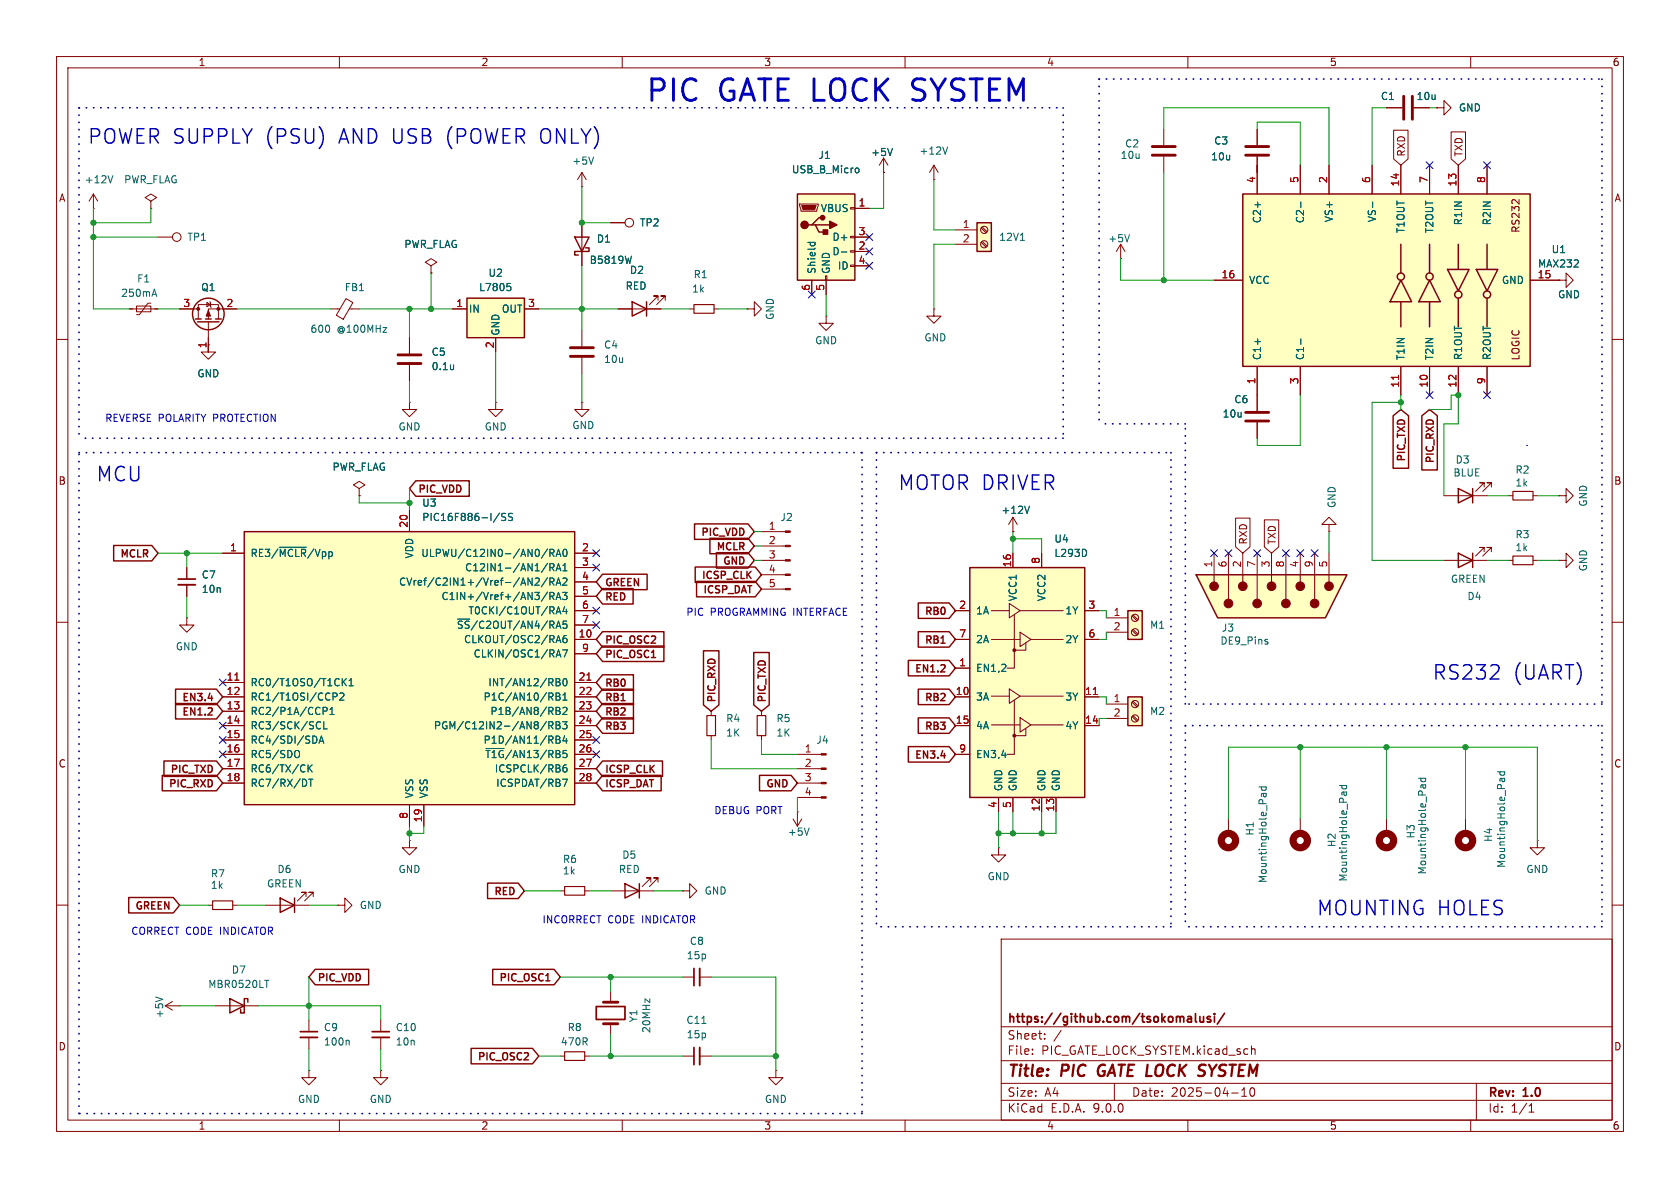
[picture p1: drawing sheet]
<svg xmlns="http://www.w3.org/2000/svg" width="297mm" height="210mm" viewBox="0 0 297 210" stroke-linecap="round" stroke-linejoin="round" font-family="sans-serif">
<g fill="none" stroke="#840000" stroke-width=".18">
<path d="M10 10h277v190h-277zM12 12h273v186h-273zM60 10v2M110 10v2M160 10v2M210 10v2M260 10v2M165.1 31.8h.1M165.1 29.2l-.8 1.3M165.1 29.2l.8 1.3M165.1 29.2v2.6M198.1 45.7h.1"/>
<path d="M198.1 43.2l-.7 1.3M198.1 43.2l.8 1.3M198.1 43.2v2.5M10 60h2M285 60h2M10 110h2M285 110h2M99.1 157.5h.7M103.4 157.5h.7M107.9 157.5h7.7M115.1 156v-.8h-.8h.8l-1.6 1.5M116.3 156v-.8h-.7h.7l-1.5 1.5"/>
<path d="M10 160h2M177 166h108v32h-108zM285 160h2M60 198v2M110 198v2M160 198v2M177 194.5h108M177 191.5h108M177 187.5h108M177 181.5h108M182.5 186.3v.1M182.5 185.5v.1"/>
<path d="M184.7 183.6v.1M184.7 182.8v.1M187.6 182.1l-1.3 2M197 191.5v3M210 198v2M217.7 193.2h1.2M219.5 193.8h.9M219.5 192.7l.5-.4v1.5M221.1 192.4l.2-.1a.81 .81 0 0 1 .6 .6 .81 .81 0 0 1-.3 .8l-.1 .1a.81 .81 0 0 1-.4-1.4zM221.5 185.4h.2l.2 .2v.8M260 198v2M261 191.5v6.5"/>
<path d="M270.3 196.6h.9M270.3 195.5l.4-.4v1.5"/>
</g>
<path d="M194.4 188.5a1.27 1.27 0 0 0 0 1.6" fill="none" stroke="#840000" stroke-width=".4"/>
<path d="M210.1 179.7h.3l.2 .2v.8M211.3 179.2v1.3l.3 .2M212.1 179.7l.1 .9 .4 .1 .2-.2M212.8 179.7v1M214 179.8l-.4-.1-.2 .2 .1 .2 .5 .2v.3h-.6M214.7 179.2v.1M214.7 179.7v1M216.5 179.1l-1.3 1.9M210.6 180.6l-.5 .1M210.6 180l-.5 .1" fill="none" stroke="#840000" stroke-width=".3"/>
<path d="M167.5 26l-.4 1.2M199.7 41.5l-.4 1.2" fill="none" stroke="#006464" stroke-width=".18"/>
<path d="M110.5 156.2l2.5 1.3-2.5 1.3zM113 156.2v2.6" fill="none" stroke="#840000" stroke-width=".25"/>
<path d="M99.8 156.7h3.6v1.5h-3.6z" fill="none" stroke="#840000" stroke-width=".2"/>
<path d="M43.2 94h58.4v48.2h-58.4z" fill="#ffffc2"/>
<path d="M43.2 94h58.4v48.2h-58.4z" fill="none" stroke="#840000" stroke-width=".25"/>
<g fill="none" stroke="#840000" stroke-width=".18">
<path d="M39.4 97.8h3.8M72.4 90.2v3.8M101.6 97.8h3.8M101.6 100.3h3.8M101.6 102.9h3.8M101.6 105.4h3.8M101.6 108h3.8M101.6 110.5h3.8M101.6 113h3.8M101.6 115.6h3.8M39.4 120.7h3.8M39.4 123.2h3.8"/>
<path d="M39.4 125.7h3.8M39.4 128.3h3.8M39.4 130.8h3.8M39.4 133.4h3.8M39.4 135.9h3.8M39.4 138.4h3.8M101.6 120.7h3.8M101.6 123.2h3.8M101.6 125.7h3.8M101.6 128.3h3.8M101.6 130.8h3.8M101.6 133.4h3.8"/>
<path d="M101.6 135.9h3.8M101.6 138.4h3.8M72.4 142.2v3.9M74.9 142.2v3.9"/>
</g>
<g fill="none" stroke="#006464" stroke-width=".18">
<path d="M49.4 96.7h4.7M88.3 90.7l-1.1 1.6M89.4 90.8l-.5-.1-.2 .2v.3l.6 .3 .1 .3-.2 .2h-.5M90.6 90.8l-.5-.1-.2 .2v.3l.6 .3 .1 .3-.2 .2h-.5M96.8 97l-1.1 1.7M97.2 97.8l.6-.1 .1-.2v-.3l-.7-.1v1.3M97.5 97.8l.4 .6M98.3 98.4l.4-1.3 .5 1.3M98.4 98h.6M99.6 97.2l.2-.1a.68 .68 0 0 1 .5 .6 .68 .68 0 0 1-.5 .7l-.2-.2-.1-.3zM60.5 120v1.2M61.2 120l-.7 .7"/>
<path d="M94.6 102.3l.5-.1 .2 .3-.7 .9h.7M96.8 102.1l-1.1 1.7M96.8 104.7l-1.1 1.6M97.2 100.3l.6-.1 .1-.1v-.3l-.7-.2v1.3M97.2 102.8h.6l.1-.2v-.3l-.7-.1v1.2M97.2 105.4l.6-.1 .1-.2v-.3l-.7-.1v1.3M97.5 100.3l.4 .6M97.5 102.8l.4 .6M97.5 105.4l.4 .6M98.3 100.9l.4-1.3 .5 1.3M98.3 103.4l.4-1.2 .5 1.2M98.3 106l.4-1.3 .5 1.3"/>
<path d="M98.3 108.5l.4-1.2 .5 1.2M98.3 116.1l.4-1.2 .5 1.2M98.3 120l.6 .1 .1 .2-.3 .3M98.4 100.5h.6M98.4 103.1h.6M98.4 105.6h.6M98.4 108.2h.6M98.4 113.2h.6M98.4 115.8h.6M98.7 112.3l.5 1.3M99.5 104.7h.7l-.4 .5 .4 .1v.6l-.2 .1-.5-.1M99.5 114.9h.8l-.5 1.2"/>
<path d="M99.5 102.3l.5-.1 .2 .3-.7 .9h.7M99.5 100.9h.7M99.5 100l.4-.4v1.3M99.6 109.8h.6M99.8 107.2l-.3 .9h.8M100.1 110.3l.1 .2-.1 .5M100.1 112.3l-.3 .1a.86 .86 0 0 0 0 1.2l.4-.1v-.4l-.2-.3-.4 .1-.1 .2M100.1 107.7v.8M52.4 132.7a.43 .43 0 0 1 .5 .4v.4a.43 .43 0 0 1-.5 .4M54.1 137.9l.1 .4-.1 .5M54.5 135.2v1.3M54.6 137.7h.7"/>
<path d="M54.6 135.7l.6 .8M54.9 137.7v1.3M55.2 135.2l-.7 .7M55.8 130.2l.2 .5-.2 .6M56.3 127.6l.4 .1M56.4 131.4l.4-1.3 .4 1.3M56.5 131h.6M56.7 128.7l-.4 .1M57.1 125.7l.6-.1 .1-.1v-.3l-.7-.2v1.3M57.2 127.6v1.2h.6M58.3 125.4l.4-.4v1.3M58.3 126.3h.8"/>
<path d="M58.9 122.5h.5l.2 .2-.1 .4-.6 .1M60.1 122.6l.5-.1 .2 .4-.8 .9h.8M60.7 120.5l.5 .7M61.7 121.2h.7M61.7 120.3l.4-.3v1.2M85.9 132.3h3.2M96.6 127.5l-1.1 1.7M97 128.2h.6l.2-.2-.1-.3-.7-.1v1.2M97.3 128.2l.5 .6M98.3 122.5h.4l.3 .2-.3 .4 .3 .1v.3l-.2 .3h-.5zM98.3 125l.6 .2 .1 .2-.3 .2M98.3 127.6h.4l.3 .2-.3 .4 .3 .1v.3l-.2 .2h-.5z"/>
<path d="M98.3 130.1h.4l.3 .3-.3 .3 .3 .1v.3l-.2 .3h-.5zM98.3 120.6h.4M98.3 123.1h.4M98.3 125.6h.4M98.3 128.2h.4M98.3 130.7h.4M98.7 120.6l.3 .2v.3l-.7 .1M98.7 125.6l.3 .3v.3l-.7 .1M99.5 127.6h.7l-.4 .5 .4 .1v.5l-.2 .1-.5-.1M99.5 137.7h.8l-.5 1.3M99.5 123.8h.7M99.5 125.2l.5-.2 .2 .4-.7 .9h.7"/>
<path d="M99.5 122.9l.4-.4v1.3M99.6 120.1l.2-.1a.68 .68 0 0 1 .5 .6 .68 .68 0 0 1-.5 .6l-.2-.1-.1-.4zM99.8 130.1l-.3 .9h.8M100.1 135.2l-.3 .1a.86 .86 0 0 0 0 1.2l.4-.2v-.4l-.2-.2h-.2l-.3 .2M100.1 130.5v.9"/>
</g>
<path d="M41.5 120.2h.7M103.7 120.2h.8" fill="none" stroke="#a90000" stroke-width=".18"/>
<path d="M172.7 39.4h2.6v5.1h-2.6z" fill="#ffffc2"/>
<path d="M172.7 39.4h2.6v5.1h-2.6z" fill="none" stroke="#840000" stroke-width=".25"/>
<g fill="none" stroke="#840000" stroke-width=".18">
<path d="M222.2 22.9v2.8M222.2 27.7v2.8M165.1 54.6v1.3h1.3l-1.3 1.3-1.3-1.3h1.3M165.1 54.6h.1M168.9 40.6h3.8M168.9 43.2h3.8M173.5 40.3l.8 .8M173.5 42.8l.8 .9M173.6 40.1l.9 .9M173.6 42.7l.9 .8M72.4 71.1v1.3h1.3l-1.3 1.3-1.3-1.3h1.3M72.4 71.1h.1"/>
<path d="M87.6 71.1v1.3h1.3l-1.3 1.3-1.2-1.3h1.2M87.6 71.1h.1M102.9 71.1v1.3h1.2l-1.2 1.3-1.3-1.3h1.3M102.9 71.1h.1M222.2 69.9v2.7M222.2 74.7v2.8M63.5 86.4l1-.7-1-.6-1 .6 1 .7v1.2M63.5 87.6h.1M179.1 94h.1M179.1 91.4l-.8 1.3M179.1 91.4l.7 1.3M179.1 91.4v2.6"/>
<path d="M33 109.2v1.3h1.3l-1.3 1.3-1.3-1.3h1.3M33 109.2h.1M33 100.3v2.1M33 103.4v2M99.1 186.7h.7M103.4 186.7h.7"/>
<circle cx="174" cy="40.6" r=".63"/>
<circle cx="174" cy="43.2" r=".63"/>
</g>
<path d="M180.4 42.5h.7M182 89.5l-.4 1.2" fill="none" stroke="#006464" stroke-width=".18"/>
<path d="M220.2 27.4h4.1M220.2 25.9h4.1M220.2 72.9h4.1M220.2 74.4h4.1" fill="none" stroke="#840000" stroke-width=".51"/>
<path d="M99.8 185.9h3.6v1.6h-3.6z" fill="none" stroke="#840000" stroke-width=".2"/>
<path d="M31.5 102.4h3" fill="none" stroke="#840000" stroke-width=".3"/>
<path d="M31.5 103.4h3" fill="none" stroke="#840000" stroke-width=".33"/>
<path d="M82.5 52.7h10.2v7h-10.2z" fill="#ffffc2"/>
<g fill="none" stroke="#840000" stroke-width=".25">
<path d="M34.5 56.4h1.1M34.9 56.9h3.8M36.3 56.4h1M38.1 56.4h1M82.5 52.7h10.2v7h-10.2zM101.6 41.9h2.5l-1.2 2.6zM103.5 43.8h.6v.7h-2.5v.6h.6M111.8 53.3l2.5 1.3-2.5 1.3zM114.3 53.3v2.6"/>
<circle cx="36.8" cy="55.5" r="2.79"/>
</g>
<g fill="none" stroke="#840000" stroke-width=".18">
<path d="M102.9 39.4v7.6M107.9 39.4h2.6M22.9 54.6h5M24.1 54.1h2.6v1h-2.6zM26.7 53.6h-.5l-1.6 2h-.5M27.9 41.9h2.6M31.7 54.6h3.4M35.1 56.4v-2.6h3.5v2.6M36.6 53.5l.6 .3-.6 .4zM36.8 56.9v5.3h-1.2l1.2 1.3 1.3-1.3h-1.3v-1.2M37.1 53.3l.1 .2v.7l.1 .2M41.9 54.6h-5.1v1.8"/>
<path d="M58.4 54.6h1.7M61.2 52.8l1.2 .7-1.7 2.9-1.2-.7zM61.7 54.6h1.8M72.4 59.7v2.8M76.2 47l1-.6-1-.7-1 .7 1 .6v1.3M76.2 48.3h.1M80 54.6h2.5M87.6 59.7v2.5M92.7 54.6h2.5M102.9 58.4v2.8M109.2 54.6h7.6M116.3 53.1v-.8h-.7h.7l-1.5 1.5"/>
<path d="M117.6 53.1v-.8h-.8h.8l-1.5 1.5M121.9 54.6h.8M126.2 54.6h.8M132.1 54.6h1.2v-1.3l1.3 1.3-1.3 1.3v-1.3M132.1 54.6h.1M146 55.9v1.3h1.3l-1.3 1.2-1.2-1.2h1.2M146 55.9h.1M72.4 64.5v2.8M102.9 63.2v2.8M134.6 94h4.2M134.6 96.5h4.2M134.6 99.1h4.2"/>
<path d="M134.6 101.6h4.2M134.6 104.1h4.2M125.7 125.7v.8M125.7 130v.8M134.6 125.7v.8M134.6 130v.8M141 133.4h4.2M141 135.9h4.2M141 138.4h4.2M120.6 157.5h1.3v-1.3l1.3 1.3-1.3 1.3v-1.3M120.6 157.5h.1M140.2 144.8l.8 1.3"/>
<path d="M141 143.5h.1M141 143.5v2.6M141 141h4.2M141.7 144.8l-.7 1.3M176.5 149.9v1.2h1.3l-1.3 1.3-1.2-1.3h1.2M176.5 149.9h.1M107.9 175.3v1.9M120.6 172.7h2.1M123.7 172.7h2M107.9 181v1.9M120.6 186.7h2.1M123.7 186.7h2"/>
<path d="M137.2 189.2v1.3h1.2l-1.2 1.3-1.3-1.3h1.3M137.2 189.2h.1"/>
<circle cx="111.3" cy="39.4" r=".76"/>
<circle cx="31.2" cy="41.9" r=".76"/>
</g>
<path d="M27 52h.6M27.3 51.1l.4 1.3M89.7 50.1h.6M89.8 50.6h.3l.2 .2-.1 .5-.4 .1M111.6 45.3l-.3 1.3M80.2 64.5v.8M80.2 65.2l-.1 .1M143 146.4l-.4 1.2M124.1 180.9h.7" fill="none" stroke="#006464" stroke-width=".18"/>
<path d="M122.7 53.8h3.5v1.6h-3.5zM125 126.5h1.5v3.5h-1.5zM133.9 126.5h1.5v3.5h-1.5z" fill="none" stroke="#840000" stroke-width=".2"/>
<path d="M70.4 62.7h4M70.4 64.3h4M100.8 61.5h4.1M100.8 63h4.1M106.7 177.2h2.5M106.7 181h2.5" fill="none" stroke="#840000" stroke-width=".51"/>
<g fill="#840000" stroke="#840000" stroke-width=".18">
<path d="M36.8 54.9l.4 1h-.8z"/>
<path d="M138.8 93.9h.9v.2h-.9z"/>
<path d="M138.8 96.4h.9v.2h-.9z"/>
<path d="M138.8 98.9h.9v.3h-.9z"/>
<path d="M138.8 101.5h.9v.2h-.9z"/>
<path d="M138.8 104h.9v.3h-.9z"/>
<path d="M145.2 133.2h.8v.3h-.8z"/>
<path d="M145.2 135.8h.8v.2h-.8z"/>
<path d="M145.2 138.3h.8v.3h-.8z"/>
<path d="M145.2 140.8h.8v.3h-.8z"/>
<circle cx="35.1" cy="54.6" r=".25"/>
<circle cx="38.6" cy="54.6" r=".25"/>
</g>
<path d="M105.4 177.9h5.1v2.3h-5.1zM122.7 171.2v3M122.7 185.2v3" fill="none" stroke="#840000" stroke-width=".3"/>
<path d="M123.7 171.2v3M123.7 185.2v3" fill="none" stroke="#840000" stroke-width=".33"/>
<path d="M199.4 123.2h2.5v5.1h-2.5z" fill="#ffffc2"/>
<path d="M199.4 123.2h2.5v5.1h-2.5z" fill="none" stroke="#840000" stroke-width=".25"/>
<g fill="none" stroke="#840000" stroke-width=".18">
<path d="M195.6 124.5h3.8M195.6 127h3.8M200.1 124.1l.9 .9M200.1 126.7l.9 .8M200.3 124l.9 .8M200.3 126.5l.9 .8"/>
<circle cx="200.7" cy="124.5" r=".63"/>
<circle cx="200.7" cy="127" r=".63"/>
</g>
<path d="M199.4 108h2.5v5h-2.5z" fill="#ffffc2"/>
<path d="M199.4 108h2.5v5h-2.5zM49.5 158.8l2.6 1.2-2.6 1.3zM52.1 158.8v2.5" fill="none" stroke="#840000" stroke-width=".25"/>
<g fill="none" stroke="#840000" stroke-width=".18">
<path d="M195.6 109.2h3.8M195.6 111.8h3.8M200.1 108.9l.9 .8M200.1 111.4l.9 .9M200.3 108.7l.9 .9M200.3 111.3l.9 .8M54.1 158.5v-.8h-.8h.8l-1.5 1.6M55.4 158.5v-.8h-.8h.8l-1.6 1.6M72.4 148.6v1.3h1.3l-1.3 1.2-1.3-1.2h1.3M72.4 148.6h.1M47 160h7.6M59.7 160h1.3v-1.2l1.2 1.2-1.2 1.3v-1.3"/>
<path d="M59.7 160h.1"/>
<circle cx="200.7" cy="109.2" r=".63"/>
<circle cx="200.7" cy="111.8" r=".63"/>
</g>
<path d="M171.4 100.3h20.4v40.7h-20.4z" fill="#ffffc2"/>
<path d="M257.8 86.4l2.5 1.2-2.5 1.3zM260.3 86.4v2.5M171.4 100.3h20.4v40.7h-20.4z" fill="none" stroke="#840000" stroke-width=".25"/>
<g fill="none" stroke="#840000" stroke-width=".18">
<path d="M245.1 19.1h2.8M249.9 19.1h2.8M254 19.1h1.3v-1.3l1.2 1.3-1.2 1.2v-1.2M254 19.1h.1M179.1 97.8v2.5M184.1 97.8v2.5M255.3 87.6h7.6M262.4 86.1v-.8h-.8h.8l-1.5 1.6M263.7 86.1v-.8h-.8h.8l-1.6 1.6M266.7 87.6h.8M271 87.6h.8M275.6 87.6h1.3v-1.2l1.2 1.2-1.2 1.3v-1.3"/>
<path d="M275.6 87.6h.1M168.9 108h2.5M168.9 113h2.5M168.9 118.1h2.5M175.3 108h3.1M175.3 113h5M178.4 106.7l1.9 1.3-1.9 1.2zM179.3 108.7v9.4h-1.2M180.3 111.8l1.9 1.2-1.9 1.3zM180.3 108h7.7M181.4 113.7v1.2h-2.1M182.2 113h5.8"/>
<path d="M191.8 108h2.5M191.8 113h2.5M168.9 123.2h2.5M168.9 128.3h2.5M168.9 133.4h2.5M175.3 123.1h3.1M175.3 128.1h5M178.4 121.8l1.9 1.3-1.9 1.2zM179.3 123.8v9.6h-1.2M180.3 126.9l1.9 1.2-1.9 1.3zM180.3 123.1h7.7M181.4 128.8v1.2h-2.1"/>
<path d="M182.2 128.1h5.8M191.8 123.2h2.5M191.8 128.3h2.5M176.5 141v2.5M179.1 141v2.5M184.1 141v2.5M186.7 141v2.5M29.2 177.8l1.3 .8M29.2 177.8h2.5M30.5 177l-1.3 .8M31.7 177.8h.1"/>
</g>
<g fill="#840000" stroke="#840000" stroke-width=".18">
<circle cx="179.3" cy="114.9" r=".25"/>
<circle cx="179.3" cy="130" r=".25"/>
</g>
<path d="M193.3 122.8h.7" fill="none" stroke="#a90000" stroke-width=".18"/>
<path d="M192 97.4v.7M27.5 176.2l1.3 .5" fill="none" stroke="#006464" stroke-width=".18"/>
<path d="M267.5 86.9h3.5v1.5h-3.5z" fill="none" stroke="#840000" stroke-width=".2"/>
<path d="M248.2 17v4.1M249.7 17v4.1" fill="none" stroke="#840000" stroke-width=".51"/>
<path d="M219.7 34.3h50.8v30.5h-50.8z" fill="#ffffc2"/>
<g fill="none" stroke="#840000" stroke-width=".25">
<path d="M219.7 34.3h50.8v30.5h-50.8zM247.6 49.5l2 3.8h-3.9zM247.6 43.2v5.1M247.6 53.3v4.5M252.7 49.5l1.9 3.8h-3.8zM252.7 43.2v5.1M252.7 53.3v4.5M255.9 47.6h3.8l-1.9 3.8zM257.8 43.2v4.4M257.8 52.7v5.1M261 47.6h3.8l-1.9 3.8zM262.9 43.2v4.4"/>
<path d="M262.9 52.7v5.1M40.6 176.5l2.6 1.3-2.6 1.3zM43.8 177.2v-.7h-.6v2.6h-.7v-.7"/>
<circle cx="247.6" cy="48.9" r=".63"/>
<circle cx="252.7" cy="48.9" r=".63"/>
<circle cx="257.8" cy="52.1" r=".63"/>
<circle cx="262.9" cy="52.1" r=".63"/>
</g>
<g fill="none" stroke="#840000" stroke-width=".18">
<path d="M26.7 35.6l1-.7-1-.6-1 .6 1 .7v1.2M26.7 36.8h.1M222.2 29.2v5.1M229.9 29.2v5.1M234.9 29.2v5.1M242.6 29.2v5.1M247.6 29.2v5.1M252.7 29.2v5.1M257.8 29.2v5.1M262.9 29.2v5.1M267.4 35.3h.4M268.5 35.3v.8"/>
<path d="M214.6 49.5h5.1M270.5 49.5h5.1M275.6 49.5h1.3v-1.2l1.2 1.2-1.2 1.3v-1.3M275.6 49.5h.1M222.2 64.8v5.1M229.9 64.8v5.1M247.6 64.8v5.1M252.7 64.8v5.1M257.8 64.8v5.1M262.9 64.8v5.1M38.1 177.8h7.6"/>
</g>
<path d="M222.3 35.7v1M230 35.7v1M242.7 35.7v1M222.3 59.9v1M230 59.9v1M46.8 173.3h.7" fill="none" stroke="#006464" stroke-width=".18"/>
<path d="M247.2 66.3v.8" fill="none" stroke="#a90000" stroke-width=".18"/>
<path d="M211.5 101.6h26.6l-3.8 7.6h-19z" fill="#ffffc2"/>
<g fill="none" stroke="#840000" stroke-width=".18">
<path d="M16.5 36.8h.1M16.5 34.3l-.8 1.3M16.5 34.3l.8 1.3M16.5 34.3v2.5M102.9 33h.1M102.9 30.5l-.8 1.3M102.9 30.5l.7 1.3M102.9 30.5v2.5M156.2 30.5h.1M156.2 27.9l-.8 1.3M156.2 27.9l.8 1.3M156.2 27.9v2.6"/>
<path d="M214.6 97.8v5.1M217.2 97.8v8.1M219.7 97.8v5.1M222.2 97.8v8.1M224.8 97.8v5.1M227.3 97.8v8.1M229.9 97.8v5.1M232.4 97.8v8.1M234.9 97.8v5.1M255.3 99.1h7.6M262.4 97.5v-.7h-.8h.8l-1.5 1.5M263.7 97.5v-.7h-.8h.8l-1.6 1.5"/>
<path d="M229.9 144.8v2.5"/>
</g>
<path d="M257.8 97.8l2.5 1.3-2.5 1.2zM260.3 97.8v2.5M211.5 101.6h26.6l-3.8 7.6h-19z" fill="none" stroke="#840000" stroke-width=".25"/>
<g fill="#840000" stroke="#840000" stroke-width=".18">
<circle cx="234.9" cy="103.6" r=".76"/>
<circle cx="229.9" cy="103.6" r=".76"/>
<circle cx="224.8" cy="103.6" r=".76"/>
<circle cx="219.7" cy="103.6" r=".76"/>
<circle cx="214.6" cy="103.6" r=".76"/>
<circle cx="232.4" cy="106.7" r=".76"/>
<circle cx="227.3" cy="106.7" r=".76"/>
<circle cx="222.2" cy="106.7" r=".76"/>
<circle cx="217.2" cy="106.7" r=".76"/>
</g>
<path d="M19.9 31.1l-.4 1.2M104.9 27.8l-.4 1.2M157.8 26.2l-.5 1.3M224 113.4l.2 .2-.2 .3M224 113l.1 .1M236.8 138.9h1.3M237.3 138.9l-.1 .3 .3 .3 .5-.2v-.4M237.5 140l.1 .4M238 140l.1 .4M238.1 140h-.7l-.2 .2v.2" fill="none" stroke="#006464" stroke-width=".18"/>
<circle cx="229.9" cy="148.6" r="1.27" fill="none" stroke="#840000" stroke-width="1.3"/>
<path d="M141 34.3h10.1v15.2h-10.1z" fill="#ffffc2"/>
<g fill="none" stroke="#840000" stroke-width=".25">
<path d="M141 34.3h10.1v15.2h-10.1zM143.5 39.8h.6l.7 1.2h1.2M144.1 39.8h2.6M145.4 38.5h-.6l-1.3 1.3h-.6M246.3 73.5l1.3-1.1 1.4 1.1v9.3h-2.7zM251.4 73.5l1.3-1.1 1.4 1.1v9.6h-2.7zM20.1 96.4h6.7l1.1 1.4-1.1 1.4h-6.7zM73.5 85h9.5v2.7h-9.5l-1.1-1.3zM122.8 92.6h9.4l1.1 1.4-1.1 1.3h-9.4zM125.5 95.2h6.7l1.1 1.3-1.1 1.4h-6.7zM126.7 97.7h5.5l1.1 1.4-1.1 1.3h-5.5zM106.5 101.5h7.9v2.7h-7.9l-1.1-1.3z"/>
<path d="M106.5 119.3h5.5v2.7h-5.5l-1.1-1.3zM106.5 111.7h10.9v2.7h-10.9l-1.1-1.4zM106.5 114.2h10.9v2.7h-10.9l-1.1-1.3zM106.5 104h5.4v2.8h-5.4l-1.1-1.4zM115.2 116.2h.7M122.9 100.2h10.6l1.1 1.4-1.1 1.4h-10.6zM123.1 102.8h10.4l1.1 1.3-1.1 1.4h-10.4zM124.4 115h2.7v9.6l-1.4 1.1-1.3-1.1zM133.3 115.3h2.7v9.3l-1.4 1.1-1.3-1.1zM160.6 116.7h7.2l1.1 1.4-1.1 1.4h-7.2zM162.3 111.7h5.5l1.1 1.3-1.1 1.4h-5.5zM162.3 106.6h5.5l1.1 1.4-1.1 1.3h-5.5z"/>
<path d="M166.3 113.7h.8M166.8 117.5l.3 .2-.1 .3-.7 .8h.8M28.7 137.1h9.6l1.1 1.3-1.1 1.4h-9.6zM29 134.5h9.3l1.1 1.4-1.1 1.4h-9.3zM31 121.8h7.3l1.1 1.4-1.1 1.4h-7.3zM31 124.4h7.3l1.1 1.3-1.1 1.4h-7.3zM36.8 123.4h.8M37.3 125.1l.2 .3v.3l-.8 .7h.8M106.5 134.5h10.6v2.8h-10.6l-1.1-1.4zM106.5 137.1h10.4v2.7h-10.4l-1.1-1.4zM106.5 121.8h5.5v2.8h-5.5l-1.1-1.4zM106.5 124.4h5.5v2.7h-5.5l-1.1-1.4z"/>
<path d="M106.5 126.9h5.5v2.7h-5.5l-1.1-1.3zM134.3 137.1h5.6l1.1 1.3-1.1 1.4h-5.6zM160.6 132h7.2l1.1 1.4-1.1 1.3h-7.2zM162.3 121.8h5.5l1.1 1.4-1.1 1.4h-5.5zM162.3 126.9h5.5l1.1 1.4-1.1 1.3h-5.5zM166.3 133.6h.8M22.8 158.7h7.8l1.1 1.3-1.1 1.4h-7.8zM86.2 156.1h5.4l1.1 1.4-1.1 1.3h-5.4zM55.7 171.4h9.5v2.7h-9.5l-1.1-1.4zM87.1 171.4h10.8l1.2 1.3-1.2 1.4h-10.8zM96.5 173.4h.7M83.3 185.3h10.8l1.1 1.4-1.1 1.4h-10.8z"/>
</g>
<g fill="none" stroke="#840000" stroke-width=".18">
<path d="M245.1 19.1h2.8M249.9 19.1h2.8M254 19.1h.1M102.9 39.4v2.5M107.9 39.4h2.6M141.4 36.1h3.3v.2l-.3 1h-2.8zM150.4 36.7h.7v.3h-.7zM151.1 36.8h2.6M156.2 30.5h.1M205.7 22.9v2.8M205.7 27.7v2.8M222.2 22.9v2.8"/>
<path d="M222.2 27.7v6.6M229.9 29.2v5.1M234.9 29.2v5.1M242.6 29.2v5.1M246.4 23h2.5v5.1l-1.3 1.1-1.2-1.1zM247.6 29.2v5.1M252.7 29.2v5.1M256.5 23.3h2.6v4.8l-1.3 1.1-1.3-1.1zM257.8 29.2v5.1M262.9 29.2v5.1M31.7 54.6h2.6M36.8 59.7v2.5"/>
<path d="M39.4 54.6h2.5M72.4 59.7v2.8M76.2 48.3h.1M80 54.6h2.5M87.6 59.7v2.5M92.7 54.6h2.5M102.9 44.5v2.5M109.2 54.6h2.6M114.3 54.6h2.5M143.5 49.5v2.6M145.9 48.8h.3v.7h-.3zM146 49.5v2.6"/>
<path d="M150.4 41.8h.7v.2h-.7zM150.4 44.3h.7v.3h-.7zM150.4 46.9h.7v.2h-.7zM151.1 41.9h2.6M151.1 44.5h2.6M151.1 47h2.6M214.6 49.5h5.1M270.5 49.5h5.1M275.6 49.5h.1M72.4 64.5v2.8M222.2 64.8v7.8M222.2 74.7v2.8"/>
<path d="M229.9 64.8v5.1M247.6 64.8v5.1M252.7 64.8v5.1M257.8 64.8v5.1M262.9 64.8v5.1M39.4 97.8h3.8M63.5 87.6h.1M72.4 90.2v3.8M101.6 97.8h3.8M179.1 94h.1M179.1 97.8v2.5M184.1 97.8v2.5"/>
<path d="M218.4 91.6h2.6v5.1l-1.3 1.1-1.3-1.1zM223.5 91.9h2.6v4.8l-1.3 1.1-1.3-1.1zM234.9 92.7h1.3l-1.3-1.3-1.2 1.3h1.2v1.3M234.9 94h.1M266.7 99.1h.8M271 99.1h.8M275.6 99.1h1.3v-1.3l1.2 1.3-1.2 1.2v-1.2M275.6 99.1h.1M33 100.3v2.1M33 103.4v2M101.6 100.3h3.8M101.6 102.9h3.8"/>
<path d="M101.6 105.4h3.8M101.6 108h3.8M101.6 110.5h3.8M101.6 113h3.8M101.6 115.6h3.8M168.9 108h2.5M168.9 113h2.5M168.9 118.1h2.5M191.8 108h2.5M191.8 113h2.5M39.4 120.7h3.8M39.4 123.2h3.8"/>
<path d="M39.4 125.7h3.8M39.4 128.3h3.8M39.4 130.8h3.8M39.4 133.4h3.8M39.4 135.9h3.8M39.4 138.4h3.8M101.6 120.7h3.8M101.6 123.2h3.8M101.6 125.7h3.8M101.6 128.3h3.8M101.6 130.8h3.8M101.6 133.4h3.8"/>
<path d="M101.6 135.9h3.8M101.6 138.4h3.8M168.9 123.2h2.5M168.9 128.3h2.5M168.9 133.4h2.5M191.8 123.2h2.5M191.8 128.3h2.5M72.4 142.2v3.9M74.9 142.2v3.9M176.5 141v2.5M179.1 141v2.5M184.1 141v2.5"/>
<path d="M186.7 141v2.5M217.2 144.8v2.5M245.1 144.8v2.5M259.1 144.8v2.5M271.8 148.6v1.3h1.2l-1.2 1.2-1.3-1.2h1.3M271.8 148.6h.1M36.8 160h.8M41.1 160h.8M54.6 189.2v1.3h1.3l-1.3 1.3-1.3-1.3h1.3M54.6 189.2h.1M54.6 180.3v2.1M54.6 183.4v2"/>
<path d="M67.3 189.2v1.3h1.3l-1.3 1.3-1.3-1.3h1.3M67.3 189.2h.1M67.3 180.3v2.1M67.3 183.4v2"/>
</g>
<path d="M141.7 36.3h2.6l-.3 .8h-2z" fill="#840000" stroke="#840000" stroke-width=".18"/>
<g fill="#840000" stroke="#840000" stroke-width=".25">
<path d="M145.5 40.6h.8v.8h-.8z"/>
<path d="M146.7 39.1l1.3 .7-1.3 .6z"/>
<circle cx="142.2" cy="39.8" r=".63"/>
<circle cx="145.4" cy="38.5" r=".38"/>
</g>
<g fill="none" stroke="#006464" stroke-width=".18">
<path d="M151.4 29.7l.3 .1 .2 .1-.1 .5-.4 .2M157.8 26.2l-.5 1.3M222.3 35.7v1M230 35.7v1M242.7 35.7v1M89.7 50.1h.6M89.8 50.6h.3l.2 .2-.1 .5-.4 .1M111.6 45.3l-.3 1.3M142.8 42.9h1.3M143.3 42.9l-.1 .3M144 42.9l.1 .3M148.7 44.5h1"/>
<path d="M222.3 59.9v1M230 59.9v1M80.2 64.5v.8M80.2 65.2l-.1 .1M49.4 96.7h4.7M88.3 90.7l-1.1 1.6M89.4 90.8l-.5-.1-.2 .2v.3l.6 .3 .1 .3-.2 .2h-.5M90.6 90.8l-.5-.1-.2 .2v.3l.6 .3 .1 .3-.2 .2h-.5M96.8 97l-1.1 1.7M97.2 97.8l.6-.1 .1-.2v-.3l-.7-.1v1.3M97.5 97.8l.4 .6M98.3 98.4l.4-1.3 .5 1.3"/>
<path d="M98.4 98h.6M99.6 97.2l.2-.1a.68 .68 0 0 1 .5 .6 .68 .68 0 0 1-.5 .7l-.2-.2-.1-.3zM182 89.5l-.4 1.2M192 97.4v.7M60.5 120v1.2M61.2 120l-.7 .7M94.6 102.3l.5-.1 .2 .3-.7 .9h.7M96.8 102.1l-1.1 1.7M96.8 104.7l-1.1 1.6M97.2 100.3l.6-.1 .1-.1v-.3l-.7-.2v1.3M97.2 102.8h.6l.1-.2v-.3l-.7-.1v1.2M97.2 105.4l.6-.1 .1-.2v-.3l-.7-.1v1.3"/>
<path d="M97.5 100.3l.4 .6M97.5 102.8l.4 .6M97.5 105.4l.4 .6M98.3 100.9l.4-1.3 .5 1.3M98.3 103.4l.4-1.2 .5 1.2M98.3 106l.4-1.3 .5 1.3M98.3 108.5l.4-1.2 .5 1.2M98.3 116.1l.4-1.2 .5 1.2M98.3 120l.6 .1 .1 .2-.3 .3M98.4 100.5h.6M98.4 103.1h.6M98.4 105.6h.6"/>
<path d="M98.4 108.2h.6M98.4 113.2h.6M98.4 115.8h.6M98.7 112.3l.5 1.3M99.5 104.7h.7l-.4 .5 .4 .1v.6l-.2 .1-.5-.1M99.5 114.9h.8l-.5 1.2M99.5 102.3l.5-.1 .2 .3-.7 .9h.7M99.5 100.9h.7M99.5 100l.4-.4v1.3M99.6 109.8h.6M99.8 107.2l-.3 .9h.8M100.1 110.3l.1 .2-.1 .5"/>
<path d="M100.1 112.3l-.3 .1a.86 .86 0 0 0 0 1.2l.4-.1v-.4l-.2-.3-.4 .1-.1 .2M100.1 107.7v.8M52.4 132.7a.43 .43 0 0 1 .5 .4v.4a.43 .43 0 0 1-.5 .4M54.1 137.9l.1 .4-.1 .5M54.5 135.2v1.3M54.6 137.7h.7M54.6 135.7l.6 .8M54.9 137.7v1.3M55.2 135.2l-.7 .7M55.8 130.2l.2 .5-.2 .6M56.3 127.6l.4 .1M56.4 131.4l.4-1.3 .4 1.3"/>
<path d="M56.5 131h.6M56.7 128.7l-.4 .1M57.1 125.7l.6-.1 .1-.1v-.3l-.7-.2v1.3M57.2 127.6v1.2h.6M58.3 125.4l.4-.4v1.3M58.3 126.3h.8M58.9 122.5h.5l.2 .2-.1 .4-.6 .1M60.1 122.6l.5-.1 .2 .4-.8 .9h.8M60.7 120.5l.5 .7M61.7 121.2h.7M61.7 120.3l.4-.3v1.2M85.9 132.3h3.2"/>
<path d="M96.6 127.5l-1.1 1.7M97 128.2h.6l.2-.2-.1-.3-.7-.1v1.2M97.3 128.2l.5 .6M98.3 122.5h.4l.3 .2-.3 .4 .3 .1v.3l-.2 .3h-.5zM98.3 125l.6 .2 .1 .2-.3 .2M98.3 127.6h.4l.3 .2-.3 .4 .3 .1v.3l-.2 .2h-.5zM98.3 130.1h.4l.3 .3-.3 .3 .3 .1v.3l-.2 .3h-.5zM98.3 120.6h.4M98.3 123.1h.4M98.3 125.6h.4M98.3 128.2h.4M98.3 130.7h.4"/>
<path d="M98.7 120.6l.3 .2v.3l-.7 .1M98.7 125.6l.3 .3v.3l-.7 .1M99.5 127.6h.7l-.4 .5 .4 .1v.5l-.2 .1-.5-.1M99.5 137.7h.8l-.5 1.3M99.5 123.8h.7M99.5 125.2l.5-.2 .2 .4-.7 .9h.7M99.5 122.9l.4-.4v1.3M99.6 120.1l.2-.1a.68 .68 0 0 1 .5 .6 .68 .68 0 0 1-.5 .6l-.2-.1-.1-.4zM99.8 130.1l-.3 .9h.8M100.1 135.2l-.3 .1a.86 .86 0 0 0 0 1.2l.4-.2v-.4l-.2-.2h-.2l-.3 .2M100.1 130.5v.9M222.6 139.1h1.2"/>
<path d="M223.1 139.1l-.1 .4 .2 .2 .6-.1v-.5M250.8 137.6h1.2M251.3 137.6l-.1 .3 .2 .3 .6-.1v-.5M251.5 138.7l.1 .5M252 138.7v.5M252 138.7h-.6l-.2 .2v.3M264.7 136.4h1.3M265.2 136.4v.4l.2 .2 .5-.1v-.5M265.5 137.6v.4M265.9 137.6l.1 .4M266 137.6h-.7l-.1 .2v.2M223.3 140.3l.1 .4"/>
<path d="M223.8 140.3v.4M223.8 140.3h-.6l-.2 .1v.3M61.6 183.9l.1 .2v.6"/>
</g>
<path d="M267.5 98.3h3.5v1.5h-3.5zM37.6 159.3h3.5v1.5h-3.5z" fill="none" stroke="#840000" stroke-width=".2"/>
<path d="M53.1 182.4h3M65.8 182.4h3" fill="none" stroke="#840000" stroke-width=".3"/>
<path d="M53.1 183.4h3M65.8 183.4h3" fill="none" stroke="#840000" stroke-width=".33"/>
<g fill="none" stroke="#840000" stroke-width="1.3">
<circle cx="217.2" cy="148.6" r="1.27"/>
<circle cx="245.1" cy="148.6" r="1.27"/>
<circle cx="259.1" cy="148.6" r="1.27"/>
</g>
<path d="M203.7 27.4h4.1M203.7 25.9h4.1" fill="none" stroke="#840000" stroke-width=".51"/>
<g fill="none" stroke="#000084" stroke-width=".3" stroke-dasharray=".1 1.2">
<path d="M14 19.1v58.4M14 19.1h174M188 19.1v58.4M194.3 14v60.9M194.3 14h88.9M283.2 14v110.5M188 77.5h-174M209.5 74.9h-15.2M14 80h138.4M152.4 80v116.9M154.9 80h52.1M154.9 80v83.8"/>
<path d="M207 80v83.8M209.5 124.5v-49.6M209.5 128.3v35.5M209.5 128.3h73.7M283.2 124.5h-73.7M283.2 128.3v35.5M207 163.8h-52.1M283.2 163.8h-73.7M14 196.9v-116.9M152.4 196.9h-138.4"/>
</g>
<g fill="none" stroke="#009600" stroke-width=".18">
<path d="M245.1 19.1h-2.5v10.1M252.7 19.1h1.3M16.5 36.8v17.8h6.4M26.7 36.8v2.6h-10.2M102.9 33v6.4h5M156.2 30.5v6.3h-2.5M165.1 31.8v8.8h3.8M205.7 22.9v-3.8h29.2v10.1M205.7 30.5v19M222.2 22.9v-1.3h7.7v7.6M222.2 29.2v1.3M16.5 41.9h11.4"/>
<path d="M27.9 54.6h3.8M41.9 54.6h16.5M63.5 54.6h16.5M72.4 54.6v5.1M76.2 48.3v6.3M95.2 54.6h14M102.9 47v11.4M116.8 54.6h5.1M127 54.6h5.1M146 52.1v3.8M168.9 43.2h-3.8v11.4M198.1 45.7v3.8h16.5"/>
<path d="M36.8 61v1.2M72.4 67.3v3.8M87.6 62.2v8.9M102.9 66v5.1M229.9 69.9v8.8h-7.7v-1.2M247.6 71.1h-5v28h12.7M247.6 69.9v2.5M252.7 72.4h3.8v-2.5h1.3v5h-2.5v12.7M27.9 97.8h11.5M33 97.8v2.5M63.5 87.6v1.3h8.9M72.4 86.4v3.8"/>
<path d="M133.3 96.5h1.3M133.3 99.1h1.3M133.3 94h1.3M179.1 95.3h5v2.5M179.1 94v3.8M234.9 94v3.8M262.9 99.1h3.8M262.9 87.6h3.8M271.8 99.1h3.8M271.8 87.6h3.8M33 105.4v3.8M194.3 108h1.3v1.2"/>
<path d="M195.6 111.8v1.2h-1.3M125.7 130.8v5.1h15.3M134.6 130.8v2.6h6.4M194.3 123.2h1.3v1.3M195.6 127h-1.3v1.3M229.9 132.1v12.7M245.1 132.1v12.7M259.1 132.1v12.7M72.4 146.1v2.5M74.9 146.1v1.2h-2.5M92.7 157.5h6.4M104.1 157.5h3.8"/>
<path d="M115.6 157.5h5M141 141v2.5M176.5 143.5v6.4M179.1 143.5v3.8M184.1 143.5v3.8M186.7 143.5v3.8h-10.2M217.2 144.8v-12.7h54.6v16.5M31.7 160h5.1M31.7 177.8h6.4M41.9 160h5.1M45.7 177.8h21.6v2.5M54.6 160h5.1"/>
<path d="M54.6 172.7v7.6M99.1 172.7h21.5M107.9 172.7v2.6M125.7 172.7h11.5v16.5M54.6 185.4v3.8M67.3 185.4v3.8M95.2 186.7h3.9M104.1 186.7h16.5M107.9 182.9v3.8M125.7 186.7h11.5"/>
</g>
<g fill="none" stroke="#000084" stroke-width=".18">
<path d="M252.1 28.6l1.2 1.2M253.3 28.6l-1.2 1.2M262.3 28.6l1.2 1.2M263.5 28.6l-1.2 1.2M142.9 51.5l1.2 1.2M144.1 51.5l-1.2 1.2M153.1 46.4l1.2 1.2M153.1 41.3l1.2 1.2M153.1 43.8l1.2 1.3M154.3 46.4l-1.2 1.2M154.3 41.3l-1.2 1.2M154.3 43.8l-1.2 1.3"/>
<path d="M252.1 69.2l1.2 1.3M253.3 69.2l-1.2 1.3M262.3 69.2l1.2 1.3M263.5 69.2l-1.2 1.3M104.8 99.7l1.2 1.2M104.8 97.2l1.2 1.2M106 99.7l-1.2 1.2M106 97.2l-1.2 1.2M214 97.2l1.2 1.2M215.2 97.2l-1.2 1.2M216.6 97.2l1.2 1.2M217.8 97.2l-1.2 1.2"/>
<path d="M221.6 97.2l1.3 1.2M222.9 97.2l-1.3 1.2M226.7 97.2l1.2 1.2M227.9 97.2l-1.2 1.2M229.3 97.2l1.2 1.2M230.5 97.2l-1.2 1.2M231.8 97.2l1.2 1.2M233 97.2l-1.2 1.2M104.8 107.3l1.2 1.3M104.8 109.9l1.2 1.2M106 107.3l-1.2 1.3M106 109.9l-1.2 1.2"/>
<path d="M38.8 120l1.2 1.3M38.8 132.7l1.2 1.3M38.8 127.7l1.2 1.2M38.8 130.2l1.2 1.2M40 120l-1.2 1.3M40 132.7l-1.2 1.3M40 127.7l-1.2 1.2M40 130.2l-1.2 1.2M104.8 130.2l1.2 1.2M104.8 132.7l1.2 1.3M106 130.2l-1.2 1.2M106 132.7l-1.2 1.3"/>
</g>
<path d="M269.9 78.7h.1M207 159.4h.1" fill="none" stroke="#0000c2" stroke-width=".18"/>
<path d="M247.2 66.3v.8M41.5 120.2h.7M103.7 120.2h.8M193.3 122.8h.7" fill="none" stroke="#a90000" stroke-width=".18"/>
<g fill="#009600" stroke="#009600" stroke-width=".18">
<circle cx="72.4" cy="88.9" r=".46"/>
<circle cx="33" cy="97.8" r=".46"/>
<circle cx="102.9" cy="54.6" r=".46"/>
<circle cx="76.2" cy="54.6" r=".46"/>
<circle cx="72.4" cy="54.6" r=".46"/>
<circle cx="107.9" cy="172.7" r=".46"/>
<circle cx="107.9" cy="186.7" r=".46"/>
<circle cx="205.7" cy="49.5" r=".46"/>
<circle cx="137.2" cy="186.7" r=".46"/>
<circle cx="102.9" cy="39.4" r=".46"/>
<circle cx="16.5" cy="39.4" r=".46"/>
<circle cx="16.5" cy="41.9" r=".46"/>
<circle cx="72.4" cy="147.3" r=".46"/>
<circle cx="54.6" cy="177.8" r=".46"/>
<circle cx="184.1" cy="147.3" r=".46"/>
<circle cx="179.1" cy="95.3" r=".46"/>
<circle cx="176.5" cy="147.3" r=".46"/>
<circle cx="179.1" cy="147.3" r=".46"/>
<circle cx="257.8" cy="69.9" r=".46"/>
<circle cx="229.9" cy="132.1" r=".46"/>
<circle cx="259.1" cy="132.1" r=".46"/>
<circle cx="245.1" cy="132.1" r=".46"/>
<circle cx="247.6" cy="71.1" r=".46"/>
</g>
<g font-size="5.3" fill="#0000c2">
<text x="114" y="18.7">PIC</text>
<text x="127.1" y="18.7">GATE LOCK SYSTEM</text>
</g>
<g font-size="3.5" fill="#0000c2">
<text x="15.4" y="25.8">POWER SUPPLY (PSU)</text>
<text x="60.3" y="25.8">AND USB (POWER ONLY)</text>
<text x="16.9" y="85.5">MCU</text>
<text x="158.7" y="87">MOTOR DRIVER</text>
<text x="253.1" y="120.5">RS232</text>
<text x="267.6" y="120.5">(UART)</text>
<text x="232.7" y="162.2">MOUNTING HOLES</text>
</g>
<g font-size="2.8" fill="#840000">
<text x="178" y="190.9">Title:</text>
<text x="187.7" y="190.9">PIC</text>
<text x="194.9" y="190.9">GATE LOCK SYSTEM</text>
</g>
<g font-size="2.1" fill="#840000">
<text x="178" y="184">Sheet:</text>
<text x="178" y="181.2">https://github.com/tsokomalusi/</text>
<text x="178" y="186.7">File:</text>
<text x="184.1" y="186.7">PIC_GATE_LOCK_SYSTEM.kicad_sch</text>
<text x="178" y="196.9">KiCad</text>
<text x="178" y="194.1">Size:</text>
<text x="184.7" y="194.1">A4</text>
<text x="185.7" y="196.9">E.D.A.</text>
<text x="193.3" y="196.9">9.0.0</text>
<text x="200" y="194.1">Date:</text>
<text x="207" y="194.1">2025-04-10</text>
<text x="263" y="194.3">Rev:</text>
<text x="263" y="196.9">Id:</text>
<text x="267.1" y="196.9">1/1</text>
<text x="269.4" y="194.3">1.0</text>
</g>
<g font-size="1.8" fill="#840000">
<text x="35" y="11.9">1</text>
<text x="85" y="11.9">2</text>
<text x="135" y="11.9">3</text>
<text x="185" y="11.9">4</text>
<text x="235" y="11.9">5</text>
<text x="285" y="11.9">6</text>
<text x="248.6" y="27.8" transform="rotate(-90 248.6 27.8)">RXD</text>
<text x="258.8" y="27.8" transform="rotate(-90 258.8 27.8)">TXD</text>
<text x="10.3" y="35.9">A</text>
<text x="285.3" y="35.9">A</text>
<text x="268.8" y="41.3" transform="rotate(-90 268.8 41.3)">RS232</text>
<text x="268.8" y="63.8" transform="rotate(-90 268.8 63.8)">LOGIC</text>
<text x="248.8" y="81.9" transform="rotate(-90 248.8 81.9)">PIC_TXD</text>
<text x="253.8" y="82.2" transform="rotate(-90 253.8 82.2)">PIC_RXD</text>
<text x="10.3" y="85.9">B</text>
<text x="73.8" y="87.5">PIC_VDD</text>
<text x="285.3" y="85.9">B</text>
<text x="123.7" y="95.1">PIC_VDD</text>
<text x="21" y="98.9">MCLR</text>
<text x="126.4" y="97.6">MCLR</text>
<text x="127.5" y="100.2">GND</text>
<text x="220.7" y="96.4" transform="rotate(-90 220.7 96.4)">RXD</text>
<text x="225.7" y="96.4" transform="rotate(-90 225.7 96.4)">TXD</text>
<text x="106.8" y="104">GREEN</text>
<text x="106.8" y="106.5">RED</text>
<text x="123.8" y="102.7">ICSP_CLK</text>
<text x="124" y="105.2">ICSP_DAT</text>
<text x="163.2" y="109.1">RB0</text>
<text x="106.8" y="114.1">PIC_OSC2</text>
<text x="106.8" y="116.7">PIC_OSC1</text>
<text x="161.5" y="119.2">EN1.2</text>
<text x="163.2" y="114.1">RB1</text>
<text x="31.9" y="124.3">EN3.4</text>
<text x="106.8" y="121.8">RB0</text>
<text x="106.8" y="124.3">RB1</text>
<text x="126.8" y="124.3" transform="rotate(-90 126.8 124.3)">PIC_RXD</text>
<text x="135.7" y="124.3" transform="rotate(-90 135.7 124.3)">PIC_TXD</text>
<text x="163.2" y="124.3">RB2</text>
<text x="31.9" y="126.8">EN1.2</text>
<text x="106.8" y="126.8">RB2</text>
<text x="106.8" y="129.4">RB3</text>
<text x="163.2" y="129.4">RB3</text>
<text x="10.3" y="135.9">C</text>
<text x="29.9" y="137">PIC_TXD</text>
<text x="106.8" y="137">ICSP_CLK</text>
<text x="161.5" y="134.5">EN3.4</text>
<text x="285.3" y="135.9">C</text>
<text x="29.6" y="139.5">PIC_RXD</text>
<text x="106.8" y="139.5">ICSP_DAT</text>
<text x="135.2" y="139.5">GND</text>
<text x="23.6" y="161.1">GREEN</text>
<text x="87.1" y="158.6">RED</text>
<text x="56" y="173.8">PIC_VDD</text>
<text x="88" y="173.8">PIC_OSC1</text>
<text x="10.3" y="185.9">D</text>
<text x="285.3" y="185.9">D</text>
<text x="84.2" y="187.8">PIC_OSC2</text>
<text x="35" y="199.9">1</text>
<text x="85" y="199.9">2</text>
<text x="135" y="199.9">3</text>
<text x="185" y="199.9">4</text>
<text x="235" y="199.9">5</text>
<text x="285" y="199.9">6</text>
</g>
<g font-size="1.8" fill="#006464">
<text x="244" y="17.9">C1</text>
<text x="250.3" y="17.9">10u</text>
<text x="257.8" y="19.9">GND</text>
<text x="101.1" y="29.3">+5V</text>
<text x="144.6" y="28.3">J1</text>
<text x="153.9" y="27.8">+5V</text>
<text x="162.5" y="27.5">+12V</text>
<text x="198" y="28.3">10u</text>
<text x="198.8" y="26.3">C2</text>
<text x="214" y="28.5">10u</text>
<text x="214.6" y="25.8">C3</text>
<text x="14.9" y="32.6">+12V</text>
<text x="21.9" y="32.6">PWR_FLAG</text>
<text x="139.9" y="30.8">USB_B_Micro</text>
<text x="113" y="40.2">TP2</text>
<text x="145" y="37.7">VBUS</text>
<text x="223.1" y="39.6" transform="rotate(-90 223.1 39.6)">C2+</text>
<text x="230.7" y="39.6" transform="rotate(-90 230.7 39.6)">C2-</text>
<text x="235.8" y="39.4" transform="rotate(-90 235.8 39.4)">VS+</text>
<text x="243.4" y="39.4" transform="rotate(-90 243.4 39.4)">VS-</text>
<text x="248.5" y="41.3" transform="rotate(-90 248.5 41.3)">T1OUT</text>
<text x="253.6" y="41.3" transform="rotate(-90 253.6 41.3)">T2OUT</text>
<text x="258.7" y="39.9" transform="rotate(-90 258.7 39.9)">R1IN</text>
<text x="263.8" y="39.9" transform="rotate(-90 263.8 39.9)">R2IN</text>
<text x="33" y="42.8">TP1</text>
<text x="71.4" y="44">PWR_FLAG</text>
<text x="104.1" y="46.8">B5819W</text>
<text x="105.4" y="43.1">D1</text>
<text x="147.1" y="42.8">D+</text>
<text x="147.1" y="45.3">D-</text>
<text x="148" y="47.9">ID</text>
<text x="176.5" y="42.8">12V1</text>
<text x="195.8" y="43">+5V</text>
<text x="271.8" y="47.5">MAX232</text>
<text x="274.2" y="44.9">U1</text>
<text x="21.3" y="52.7">250mA</text>
<text x="24.1" y="50.1">F1</text>
<text x="35.5" y="51.7">Q1</text>
<text x="60.9" y="51.7">FB1</text>
<text x="84.6" y="51.7">L7805</text>
<text x="86.3" y="49.1">U2</text>
<text x="110.5" y="51.4">RED</text>
<text x="111.3" y="48.6">D2</text>
<text x="122.3" y="51.9">1k</text>
<text x="122.5" y="49.4">R1</text>
<text x="144.4" y="48.5" transform="rotate(-90 144.4 48.5)">Shield</text>
<text x="146.9" y="48.5" transform="rotate(-90 146.9 48.5)">GND</text>
<text x="220.7" y="50.4">VCC</text>
<text x="265.4" y="50.4">GND</text>
<text x="275.3" y="52.9">GND</text>
<text x="54.8" y="59">600</text>
<text x="59.6" y="59">@100MHz</text>
<text x="82.8" y="55.5">IN</text>
<text x="88.5" y="59.4" transform="rotate(-90 88.5 59.4)">GND</text>
<text x="88.6" y="55.5">OUT</text>
<text x="137" y="56.6" transform="rotate(-90 137 56.6)">GND</text>
<text x="76.2" y="63.1">C5</text>
<text x="76.2" y="65.6">0.1u</text>
<text x="106.7" y="61.8">C4</text>
<text x="106.7" y="64.4">10u</text>
<text x="144" y="61.1">GND</text>
<text x="163.3" y="60.6">GND</text>
<text x="223.1" y="63.8" transform="rotate(-90 223.1 63.8)">C1+</text>
<text x="230.7" y="63.8" transform="rotate(-90 230.7 63.8)">C1-</text>
<text x="248.5" y="63.8" transform="rotate(-90 248.5 63.8)">T1IN</text>
<text x="253.6" y="63.8" transform="rotate(-90 253.6 63.8)">T2IN</text>
<text x="258.7" y="63.8" transform="rotate(-90 258.7 63.8)">R1OUT</text>
<text x="263.8" y="63.8" transform="rotate(-90 263.8 63.8)">R2OUT</text>
<text x="34.8" y="66.9">GND</text>
<text x="218.1" y="71.5">C6</text>
<text x="70.4" y="76.3">GND</text>
<text x="85.6" y="76.3">GND</text>
<text x="101.1" y="76">GND</text>
<text x="216" y="74">10u</text>
<text x="58.7" y="83.4">PWR_FLAG</text>
<text x="257.2" y="82.1">D3</text>
<text x="267.8" y="83.9">R2</text>
<text x="74.5" y="89.8">U3</text>
<text x="236.3" y="89.9" transform="rotate(-90 236.3 89.9)">GND</text>
<text x="256.8" y="84.4">BLUE</text>
<text x="267.8" y="86.2">1k</text>
<text x="280.8" y="89.7" transform="rotate(-90 280.8 89.7)">GND</text>
<text x="74.5" y="92.3">PIC16F886-I/SS</text>
<text x="137.9" y="92.3">J2</text>
<text x="176.9" y="91">+12V</text>
<text x="267.8" y="95.4">R3</text>
<text x="44.2" y="98.7">RE3/~{MCLR}/Vpp</text>
<text x="73.3" y="98.8" transform="rotate(-90 73.3 98.8)">VDD</text>
<text x="74.4" y="98.7">ULPWU/C12IN0-/AN0/RA0</text>
<text x="82.1" y="101.2">C12IN1-/AN1/RA1</text>
<text x="186.3" y="96.1">U4</text>
<text x="186.3" y="98.7">L293D</text>
<text x="267.8" y="97.6">1k</text>
<text x="280.8" y="101.1" transform="rotate(-90 280.8 101.1)">GND</text>
<text x="35.6" y="102.5">C7</text>
<text x="35.6" y="105">10n</text>
<text x="70.4" y="103.7">CVref/C2IN1+/Vref-/AN2/RA2</text>
<text x="77.9" y="106.3">C1IN+/Vref+/AN3/RA3</text>
<text x="179.9" y="106.4" transform="rotate(-90 179.9 106.4)">VCC1</text>
<text x="185" y="106.4" transform="rotate(-90 185 106.4)">VCC2</text>
<text x="256.4" y="103.2">GREEN</text>
<text x="259.3" y="106.3">D4</text>
<text x="80.7" y="111.4">~{SS}/C2OUT/AN4/RA5</text>
<text x="81.9" y="113.9">CLKOUT/OSC2/RA6</text>
<text x="82.7" y="108.8">T0CKI/C1OUT/RA4</text>
<text x="172.5" y="108.8">1A</text>
<text x="172.5" y="113.9">2A</text>
<text x="188.3" y="108.8">1Y</text>
<text x="188.3" y="113.9">2Y</text>
<text x="203.2" y="111.4">M1</text>
<text x="215.9" y="111.9">J3</text>
<text x="31" y="115.2">GND</text>
<text x="83.6" y="116.4">CLKIN/OSC1/RA7</text>
<text x="172.5" y="119">EN1,2</text>
<text x="215.7" y="114.1">DE9_Pins</text>
<text x="44.2" y="121.5">RC0/T1OSO/T1CK1</text>
<text x="44.2" y="124.1">RC1/T1OSI/CCP2</text>
<text x="85.4" y="124.1">P1C/AN10/RB1</text>
<text x="86.2" y="121.5">INT/AN12/RB0</text>
<text x="172.5" y="124.1">3A</text>
<text x="188.3" y="124.1">3Y</text>
<text x="44.2" y="126.6">RC2/P1A/CCP1</text>
<text x="44.2" y="129.1">RC3/SCK/SCL</text>
<text x="44.2" y="131.7">RC4/SDI/SDA</text>
<text x="76.6" y="129.1">PGM/C12IN2-/AN8/RB3</text>
<text x="85.4" y="131.7">P1D/AN11/RB4</text>
<text x="86.6" y="126.6">P1B/AN8/RB2</text>
<text x="128.3" y="127.9">R4</text>
<text x="128.3" y="130.4">1K</text>
<text x="137.2" y="127.9">R5</text>
<text x="137.2" y="130.4">1K</text>
<text x="144.2" y="131.7">J4</text>
<text x="172.5" y="129.1">4A</text>
<text x="188.3" y="129.1">4Y</text>
<text x="203.2" y="126.6">M2</text>
<text x="44.2" y="134.2">RC5/SDO</text>
<text x="44.2" y="136.8">RC6/TX/CK</text>
<text x="85.7" y="134.2">~{T1G}/AN13/RB5</text>
<text x="87.4" y="136.8">ICSPCLK/RB6</text>
<text x="172.5" y="134.2">EN3,4</text>
<text x="44.2" y="139.3">RC7/RX/DT</text>
<text x="73.3" y="141.2" transform="rotate(-90 73.3 141.2)">VSS</text>
<text x="75.8" y="141.2" transform="rotate(-90 75.8 141.2)">VSS</text>
<text x="87.6" y="139.3">ICSPDAT/RB7</text>
<text x="177.4" y="140" transform="rotate(-90 177.4 140)">GND</text>
<text x="179.9" y="140" transform="rotate(-90 179.9 140)">GND</text>
<text x="185" y="140" transform="rotate(-90 185 140)">GND</text>
<text x="187.6" y="140" transform="rotate(-90 187.6 140)">GND</text>
<text x="139.2" y="147.9">+5V</text>
<text x="221.8" y="147.8" transform="rotate(-90 221.8 147.8)">H1</text>
<text x="236.3" y="149.9" transform="rotate(-90 236.3 149.9)">H2</text>
<text x="250.3" y="148.3" transform="rotate(-90 250.3 148.3)">H3</text>
<text x="264" y="148.9" transform="rotate(-90 264 148.9)">H4</text>
<text x="37.2" y="155.3">R7</text>
<text x="49" y="154.5">D6</text>
<text x="70.4" y="154.5">GND</text>
<text x="99.4" y="154.8">1k</text>
<text x="99.4" y="152.8">R6</text>
<text x="109.3" y="154.5">RED</text>
<text x="109.9" y="152">D5</text>
<text x="174.5" y="155.8">GND</text>
<text x="238.4" y="155.9" transform="rotate(-90 238.4 155.9)">MountingHole_Pad</text>
<text x="252.3" y="154.7" transform="rotate(-90 252.3 154.7)">MountingHole_Pad</text>
<text x="266.3" y="153.5" transform="rotate(-90 266.3 153.5)">MountingHole_Pad</text>
<text x="269.7" y="154.5">GND</text>
<text x="37.2" y="157.3">1k</text>
<text x="47.1" y="157.1">GREEN</text>
<text x="63.5" y="160.9">GND</text>
<text x="124.5" y="158.3">GND</text>
<text x="224.1" y="156.2" transform="rotate(-90 224.1 156.2)">MountingHole_Pad</text>
<text x="121.9" y="167.2">C8</text>
<text x="40.9" y="172.3">D7</text>
<text x="121.3" y="169.8">15p</text>
<text x="36.7" y="174.9">MBR0520LT</text>
<text x="29.1" y="180.1" transform="rotate(-90 29.1 180.1)">+5V</text>
<text x="57.2" y="182.5">C9</text>
<text x="57.2" y="185">100n</text>
<text x="69.9" y="182.5">C10</text>
<text x="69.9" y="185">10n</text>
<text x="99" y="185">470R</text>
<text x="100.3" y="182.5">R8</text>
<text x="112.9" y="180.8" transform="rotate(-90 112.9 180.8)">Y1</text>
<text x="115.2" y="182.7" transform="rotate(-90 115.2 182.7)">20MHz</text>
<text x="121.3" y="181.2">C11</text>
<text x="121.3" y="183.7">15p</text>
<text x="52.6" y="195.2">GND</text>
<text x="65.3" y="195.2">GND</text>
<text x="135.1" y="195.2">GND</text>
</g>
<g font-size="1.8" fill="#a90000">
<text x="222" y="32.5" transform="rotate(-90 222 32.5)">4</text>
<text x="229.6" y="32.5" transform="rotate(-90 229.6 32.5)">5</text>
<text x="234.7" y="32.5" transform="rotate(-90 234.7 32.5)">2</text>
<text x="242.3" y="32.5" transform="rotate(-90 242.3 32.5)">6</text>
<text x="247.4" y="33.1" transform="rotate(-90 247.4 33.1)">14</text>
<text x="252.5" y="32.5" transform="rotate(-90 252.5 32.5)">7</text>
<text x="257.6" y="33.1" transform="rotate(-90 257.6 33.1)">13</text>
<text x="262.6" y="32.5" transform="rotate(-90 262.6 32.5)">8</text>
<text x="151.7" y="36.6">1</text>
<text x="151.7" y="41.7">3</text>
<text x="170.1" y="40.4">1</text>
<text x="151.7" y="44.2">2</text>
<text x="151.7" y="46.7">4</text>
<text x="170.1" y="42.9">2</text>
<text x="143.3" y="51.5" transform="rotate(-90 143.3 51.5)">6</text>
<text x="145.8" y="51.5" transform="rotate(-90 145.8 51.5)">5</text>
<text x="215.9" y="49.3">16</text>
<text x="271.7" y="49.3">15</text>
<text x="32.3" y="54.4">3</text>
<text x="39.9" y="54.4">2</text>
<text x="80.6" y="54.4">1</text>
<text x="93.3" y="54.4">3</text>
<text x="36.6" y="61.7" transform="rotate(-90 36.6 61.7)">1</text>
<text x="87.4" y="61.7" transform="rotate(-90 87.4 61.7)">2</text>
<text x="222" y="68" transform="rotate(-90 222 68)">1</text>
<text x="229.6" y="68" transform="rotate(-90 229.6 68)">3</text>
<text x="247.4" y="68.6" transform="rotate(-90 247.4 68.6)">11</text>
<text x="252.5" y="68.6" transform="rotate(-90 252.5 68.6)">10</text>
<text x="257.6" y="68.6" transform="rotate(-90 257.6 68.6)">12</text>
<text x="262.6" y="68" transform="rotate(-90 262.6 68)">9</text>
<text x="72.1" y="93.4" transform="rotate(-90 72.1 93.4)">20</text>
<text x="135.8" y="93.7">1</text>
<text x="40.6" y="97.5">1</text>
<text x="102.8" y="97.5">2</text>
<text x="102.8" y="100.1">3</text>
<text x="135.8" y="96.3">2</text>
<text x="135.8" y="98.8">3</text>
<text x="135.8" y="101.3">4</text>
<text x="178.8" y="100.4" transform="rotate(-90 178.8 100.4)">16</text>
<text x="183.9" y="99.8" transform="rotate(-90 183.9 99.8)">8</text>
<text x="214.4" y="100.4" transform="rotate(-90 214.4 100.4)">1</text>
<text x="216.9" y="100.4" transform="rotate(-90 216.9 100.4)">6</text>
<text x="219.5" y="100.4" transform="rotate(-90 219.5 100.4)">2</text>
<text x="222" y="100.4" transform="rotate(-90 222 100.4)">7</text>
<text x="224.5" y="100.4" transform="rotate(-90 224.5 100.4)">3</text>
<text x="227.1" y="100.4" transform="rotate(-90 227.1 100.4)">8</text>
<text x="229.6" y="100.4" transform="rotate(-90 229.6 100.4)">4</text>
<text x="232.2" y="100.4" transform="rotate(-90 232.2 100.4)">9</text>
<text x="234.7" y="100.4" transform="rotate(-90 234.7 100.4)">5</text>
<text x="102.8" y="102.6">4</text>
<text x="102.8" y="105.2">5</text>
<text x="102.8" y="107.7">6</text>
<text x="135.8" y="103.9">5</text>
<text x="169.5" y="107.7">2</text>
<text x="192.3" y="107.7">3</text>
<text x="102.2" y="112.8">10</text>
<text x="102.8" y="110.2">7</text>
<text x="169.5" y="112.8">7</text>
<text x="192.3" y="112.8">6</text>
<text x="196.8" y="109">1</text>
<text x="196.8" y="111.5">2</text>
<text x="102.8" y="115.3">9</text>
<text x="169.5" y="117.9">1</text>
<text x="40" y="120.4">11</text>
<text x="40" y="122.9">12</text>
<text x="40" y="125.5">13</text>
<text x="102.2" y="120.4">21</text>
<text x="102.2" y="122.9">22</text>
<text x="102.2" y="125.5">23</text>
<text x="168.9" y="122.9">10</text>
<text x="191.7" y="122.9">11</text>
<text x="196.8" y="124.2">1</text>
<text x="40" y="128">14</text>
<text x="40" y="130.6">15</text>
<text x="102.2" y="128">24</text>
<text x="102.2" y="130.6">25</text>
<text x="168.9" y="128">15</text>
<text x="191.7" y="128">14</text>
<text x="196.8" y="126.7">2</text>
<text x="40" y="133.1">16</text>
<text x="40" y="135.6">17</text>
<text x="102.2" y="133.1">26</text>
<text x="102.2" y="135.6">27</text>
<text x="142.2" y="133.1">1</text>
<text x="142.2" y="135.6">2</text>
<text x="169.5" y="133.1">9</text>
<text x="40" y="138.2">18</text>
<text x="102.2" y="138.2">28</text>
<text x="142.2" y="138.2">3</text>
<text x="142.2" y="140.7">4</text>
<text x="176.3" y="142.9" transform="rotate(-90 176.3 142.9)">4</text>
<text x="178.8" y="142.9" transform="rotate(-90 178.8 142.9)">5</text>
<text x="183.9" y="143.6" transform="rotate(-90 183.9 143.6)">12</text>
<text x="186.4" y="143.6" transform="rotate(-90 186.4 143.6)">13</text>
<text x="72.1" y="144.9" transform="rotate(-90 72.1 144.9)">8</text>
<text x="74.7" y="145.5" transform="rotate(-90 74.7 145.5)">19</text>
</g>
<g font-size="1.8" fill="#0000c2">
<text x="18.5" y="74.8">REVERSE POLARITY PROTECTION</text>
<text x="121.2" y="109.1">PIC</text>
<text x="125.5" y="109.1">PROGRAMMING INTERFACE</text>
<text x="126.2" y="144.1">DEBUG PORT</text>
<text x="23.1" y="165.5">CORRECT CODE INDICATOR</text>
<text x="95.8" y="163.4">INCORRECT CODE INDICATOR</text>
</g>
</svg>
